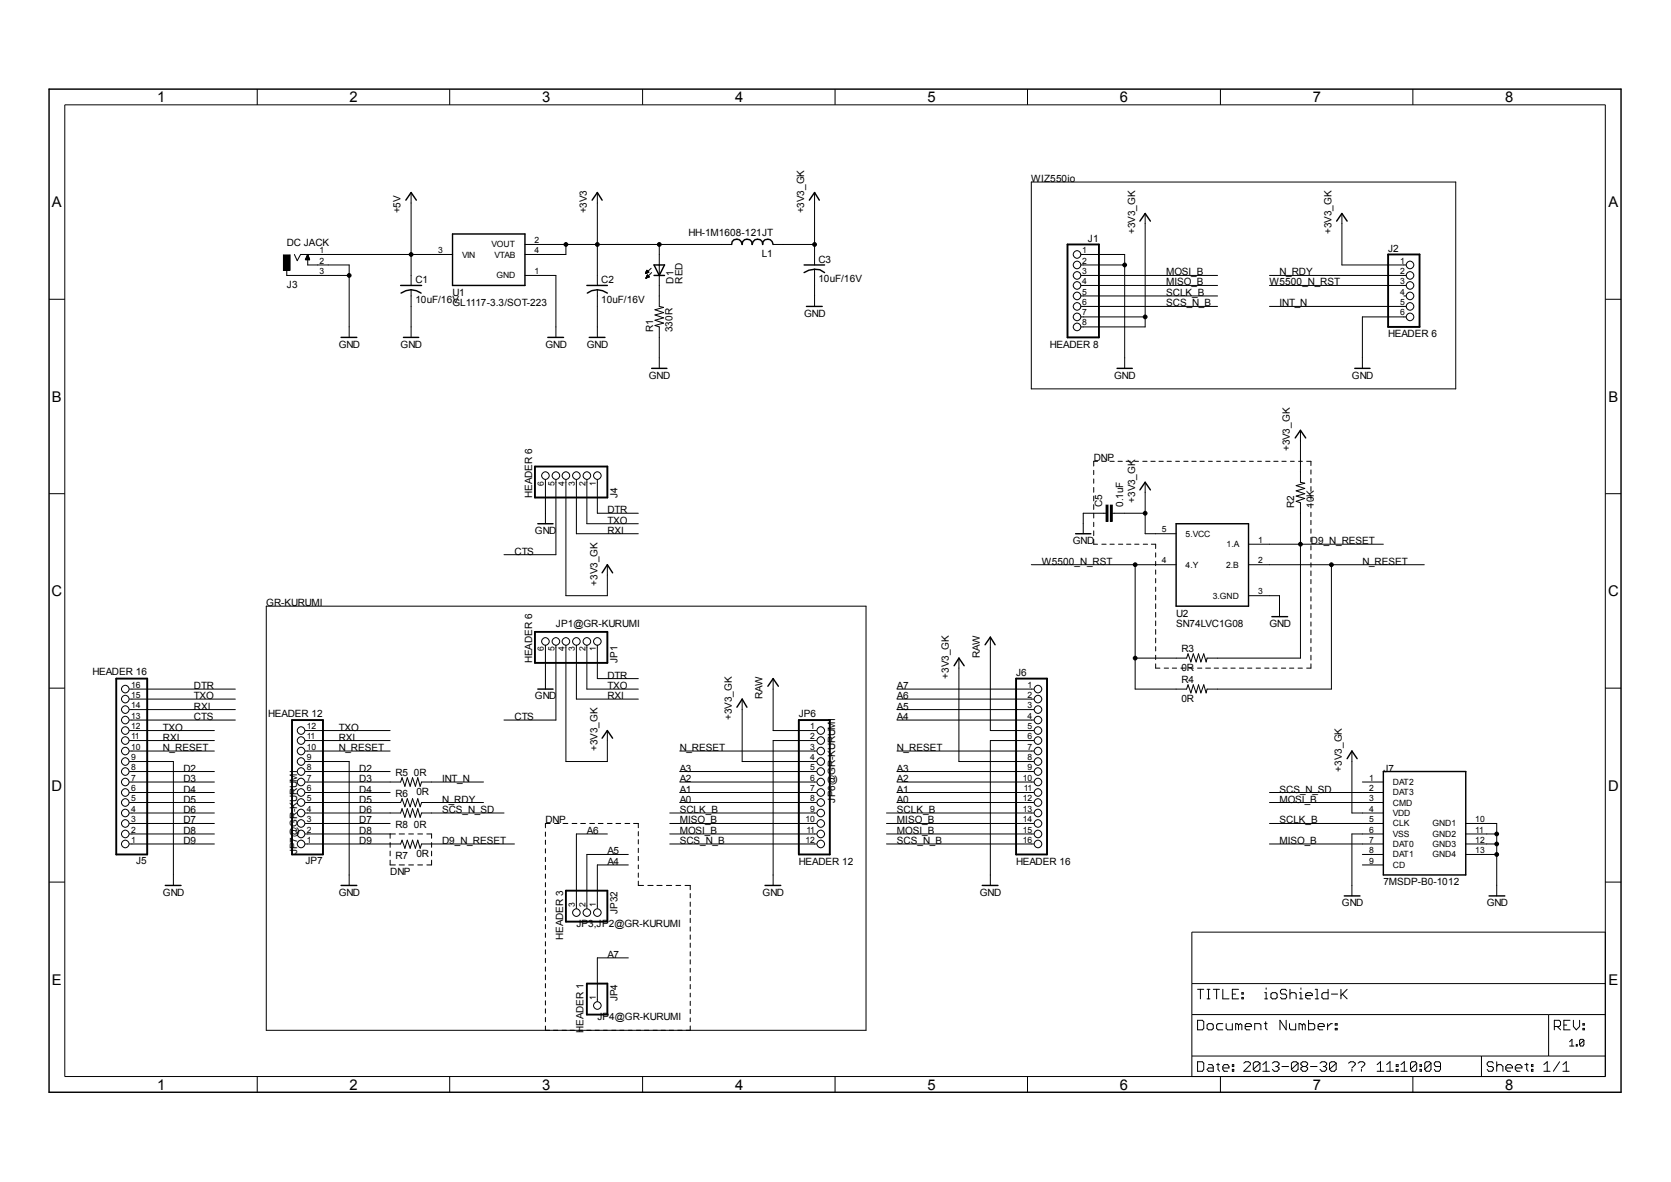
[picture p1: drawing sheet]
<svg xmlns="http://www.w3.org/2000/svg" width="297mm" height="210mm" viewBox="0 0 297 210" stroke-linecap="round" stroke-linejoin="round" font-family="sans-serif">
<g fill="none" stroke="#000" stroke-width=".18">
<path d="M11.5 18.6h273.8v172.7h-273.8zM45.7 15.8v2.8M79.9 15.8v2.8M114.2 15.8v2.8M148.4 15.8v2.8M182.6 15.8v2.8M216.9 15.8v2.8M251.1 15.8v2.8M73.1 34.2v16.5M106.2 34.2v16.5M144.8 34.2v12.9M183.3 32.3h75.4v36.8h-75.4z"/>
<path d="M203.5 37.9v20.2h-11.4M238.5 37.9v9.2h11.4M8.7 53.2h2.8M50.4 45.3h1.2v2.7h-1.2zM51 48v.9h11.1M52.3 45.2l.5 1.1 .6-1.1h27M54.4 46.1h.6M54.4 46h.5M54.4 45.9h.5M54.4 45.8h.5M54.4 45.7h.5M54.5 45.6h.4"/>
<path d="M54.5 45.6h.3M54.6 45.5h.2M54.6 45.4h.2M54.6 45.3h.1M54.7 45.2v1.9h7.4v12.8M54.7 45.2l.3 .9h-.7zM73.1 51.5v8.4M93.3 48.9h5.5v11M93.3 43.4h36.7M100.6 43.4v1.8h-7.3M106.2 51.5v8.4M114.7 48.6h.1"/>
<path d="M114.7 48.5h.4M114.8 48.4h.3M114.8 48.3h.5M114.8 48.3h.4M114.8 49.4h.1M114.8 49.4h.2M114.8 49.3h.4M114.9 48.2h.2M114.9 48.1h.2M114.9 49.2h.5M115 48.9h.1M115 49.1h.3"/>
<path d="M115 49h.3M115.1 48.9l-.3 .5M115.1 48.9l.3 .3M115.1 48.9h.1M115.3 48.3l-.3-.3-.3 .6M115.3 48.3l-.6 .3M115.4 49.2l-.6 .2M115.7 47.7l-1 .9M115.8 48.4l-1 1M117.2 43.4v11l.7 .2-1.5 .4 1.5 .5-1.5 .5 1.5 .5-1.5 .4 1.5 .5-1.5 .4 .8 .3v7.3M137.4 43.4h7.4M144.8 47.8v6.6"/>
<path d="M192.1 48.9h24.3M192.1 47.1h7.8M192.1 45.2h7.8v20.2M192.1 50.7h24.3M192.1 52.6h24.3M192.1 54.4h24.3M192.1 56.3h11.4M225.6 48.9h24.3M225.6 50.7h24.3M225.6 54.4h24.3M249.5 52.6h.4M249.9 56.3h-7.8v9.1"/>
<path d="M285.3 53.2h2.8M231.1 76.5v9.2l.8 .2-1.5 .4 1.5 .5-1.5 .4 1.5 .5-1.5 .4 1.5 .5-1.5 .5 .7 .2v27.6h-16.6l-.1 .7-.4-1.4-.6 1.4-.4-1.4-.4 1.4-.5-1.4-.4 1.4-.5-1.4-.3 .7h-9.1M8.7 87.7h2.8M96.9 85.3v7.7M98.8 85.3v13.3h-9.2M100.6 85.3v20.5h7.3v-5.5M102.4 85.3v9.5h11.1M104.3 85.3v7.7h9.2M106.2 85.3v5.9h7.3M194.4 95.8v.9h.7M194.4 83.6v.7M194.4 85.1v.8"/>
<path d="M194.4 86.6v.9M194.4 88.1v.9M194.4 89.7v.8M194.4 91.3v.7M194.4 92.8v.8M194.4 94.3v.9M195.1 82h-.7v.8M195.8 82h.8M195.8 96.7h.8M196.6 89.7h.3v2.9h-.3zM196.6 91.2h-4.1v3.6M197.3 82h.7"/>
<path d="M197.3 96.7h.7M197.4 89.7h.3v2.9h-.3zM197.7 91.2h5.8M198.7 82h.8M198.8 96.7h.8M200.2 82h.7M200.2 96.7h.8M201.7 82h.7M201.7 96.7h.7M203.1 82h.8M203.2 96.7h.8M203.5 85.7v9.1h5.5"/>
<path d="M204.6 82h.7M204.6 96.7h.8v.8M205.4 98.2v.8M205.4 99.7v.8M206 82h.8M207.4 82h.8M209 82h.6M210.4 82h.8M211.8 82h.8M213.3 82h.7M214.8 82h.7M216.2 82h.7"/>
<path d="M217.7 82h.7M219.1 82h.8M220.6 82h.7M221.9 96.7h24M222.1 82h.7M223.5 82h.7M225 82h.7M226.4 82h.8M227.8 82h.8M229.4 82h.6M230.8 82h.7M232.2 82h.8v.7"/>
<path d="M233 83.5v.7M233 85v.8M233 86.4v.9M233 88v.7M233 89.5v.8M233 91v.8M233 92.5v.7M233 94v.7M233 95.5v.8M233 96.9v.8M233 98.5v.7M233 100v.8"/>
<path d="M285.3 87.7h2.8M47.3 107.7h106.6v75.3h-106.6zM96.9 114.6v7.8M98.8 114.6v13.3h-9.2M100.6 114.6v20.7h7.3v-5.5M102.4 114.6v9.6h11.1M104.3 114.6v7.8h9.2M106.2 114.6v6h7.3M170.4 116.9v18.4h13.3M176 113.2v16.6h7.7M183.3 100.3h25.7M201.8 100.3v22.1h9.1l.3-.7 .5 1.4 .4-1.4 .5 1.4 .4-1.4 .4 1.4 .6-1.4 .4 1.4 .1-.7h22.1v-22.1"/>
<path d="M205.4 117.9v.8h.8M205.4 101.3v.7M205.4 102.8v.7M205.4 104.3v.8M205.4 105.7v.9M205.4 107.3v.8M205.4 108.8v.8M205.4 110.3v.9M205.4 111.8v.9M205.4 113.4v.8M205.4 114.9v.8M205.4 116.4v.8"/>
<path d="M206.9 118.7h.8M208.4 118.7h.7M209.9 118.7h.8M211.3 118.7h.8M212.9 118.7h.7M214.3 118.7h.8M215.8 118.7h.8M217.3 118.7h.8M218.8 118.7h.7M220.3 118.7h.8M221.7 118.7h.8M221.9 100.3h31.3"/>
<path d="M221.9 105.8h5.5v3.8M223.3 118.7h.7M224.8 118.7h.8M226.2 118.7h.8M227.8 118.7h.7M229.2 118.7h.8M230.7 118.7h.8M233 101.4v.9M233 103v.7M233 104.5v.7M233 106v.8M233 107.4v.8"/>
<path d="M233 109v.7M233 110.5v.8M233 111.9v.9M233 113.5v.7M233 115v.7M233 116.4v.9M233 117.9v.8h-.8M8.7 122.3h2.8M23 122.4h18.8M23 138.9h15.1M23 137.1h15.1M23 135.3h7.8v22"/>
<path d="M23 133.4h15.1M23 131.6h15.1M23 129.8h15.1M23 127.9h18.8M23 126.1h18.8M23 124.2h18.8M54.3 138.9h16.9l.3-.7 .5 1.5 .4-1.5 .5 1.5 .4-1.5 .5 1.5 .5-1.5 .4 1.5 .2-.8h11M54.3 137.1h15M54.3 135.3h7.8v22M54.3 133.4h15M54.3 131.6h15M54.3 129.8h15"/>
<path d="M120.8 138.9h24.3M120.8 137.1h24.3M120.8 133.4h24.3M131.9 124.2v11.1h13.2M137.4 120.6v9.2h7.7M145.1 131.6h-7.7v25.7M159.4 122.4h24.3M159.4 138.9h24.3M159.4 137.1h24.3M159.4 133.4h24.3M159.4 127.9h24.3M159.4 126.1h24.3"/>
<path d="M159.4 124.2h24.3M183.7 131.6h-7.7v25.7M240.3 133.4v11h5.6M242.1 138.9h3.8M285.3 122.3h2.8M8.7 156.7h2.8M23 148.2h15.1M23 146.3h15.1M23 149.9h15.1M23 144.4h15.1M23 142.6h15.1M23 140.8h15.1"/>
<path d="M54.3 148.2h16M54.3 146.3h15M54.3 149.9h16.9l.3-.6 .5 1.4 .4-1.4 .5 1.4 .4-1.4 .5 1.4 .5-1.4 .4 1.4 .2-.8h16.5M54.3 144.4h16.9l.3-.7 .5 1.5 .4-1.5 .5 1.5 .4-1.5 .5 1.5 .5-1.5 .4 1.5 .2-.8h14.7M54.3 142.6h16.9l.3-.7 .5 1.4 .4-1.4 .5 1.4 .4-1.4 .5 1.4 .5-1.4 .4 1.4 .2-.7h11M54.3 140.8h15M69.3 148.2v.7M69.3 149.7v.8M69.3 151.2v.9M69.3 152.8v.9h1M71 153.7h.9M71 148.2h.9"/>
<path d="M72.6 153.7h.9M72.6 148.2h.9M74.3 153.7h.8M74.3 148.2h.8M75.9 148.2h.8v.7M76.7 152.8v.9h-.8M76.7 149.7v.8M76.7 151.2v.9M96.9 147.8v.8M96.9 149.3v.7M96.9 150.8v.8M96.9 152.3v.8"/>
<path d="M96.9 153.8v.7M96.9 155.3v.7M96.9 156.8v.8M96.9 158.2v.9M96.9 159.8v.7M97.8 146.3h-.9v.8M98.6 146.3h.8M100.1 146.3h.8M101.7 146.3h.8M103.2 146.3h.9M104.8 146.3h.9M106.3 146.3h.9"/>
<path d="M107.9 148.2h-5.5v13.2M107.9 146.3h.9M109.5 146.3h.8M111.1 146.3h.8M111.7 153.7h-5.5v7.7M111.7 151.8h-7.4v9.6M112.6 146.3h.9v.8M113.5 156.5v.8h.9M113.5 147.7v.8M113.5 149.2v.7M113.5 150.7v.8M113.5 152.1v.8"/>
<path d="M113.5 153.7v.6M113.5 155.1v.8M115.1 157.3h1M116.8 157.3h.9M118.4 157.3h1M119 148.2h26.1M119 146.3h26.1M119 149.9h26.1M119 144.4h26.1M120.1 157.3h.9M120.8 142.6h24.3M120.8 140.8h24.3"/>
<path d="M121.8 157.3h.9v.8M122.7 158.7v.8M157.6 148.2h26.1M157.6 146.3h26.1M157.6 149.9h26.1M157.6 144.4h26.1M159.4 142.6h24.3M159.4 140.8h24.3M225.6 146.3h20.3M225.6 149.9h20.3M225.6 142.6h20.3M225.6 140.8h20.3"/>
<path d="M242.1 153.7h3.8M242.1 151.8h3.8M245.9 148.2h-5.6v11M260.5 148.2h5.5M260.5 146.3h5.5v12.9M260.5 149.9h5.5M260.5 151.8h5.5M285.3 156.7h2.8M96.9 161.3v.8M96.9 162.8v.8M96.9 164.3v.7M96.9 165.8v.7"/>
<path d="M96.9 167.3v.8M96.9 168.7v.8M96.9 170.3v.7M96.9 171.8v.8M96.9 173.2v.9M96.9 174.8v.7M96.9 176.3v.7M96.9 177.8v.8M96.9 179.2v.8M111.7 170.2h-5.5v7.7M122.7 160.3v.7M122.7 161.7v.8"/>
<path d="M122.7 163.2v.7M122.7 164.7v.7M122.7 166.1v.8M122.7 167.6v.7M122.7 169.1v.7M122.7 170.5v.8M122.7 172v.7M122.7 173.5v.7M122.7 174.9v.8M122.7 176.4v.7M122.7 177.9v.7M122.7 179.3v.8"/>
<path d="M211.8 174.8h73.5M212.9 175.8h1.1M213.4 175.8v1.7M214.5 175.8h.6M214.5 177.5h.6M214.8 175.8v1.7M215.6 175.8h1.1M216.2 175.8v1.7M217.3 175.8v1.7h1.1M219 176.6h.6M220.1 175.8h-1.1v1.7h1.1M220.7 177.2h.3v.3h-.3z"/>
<path d="M220.7 176.4h.3v.2h-.3zM224.8 176.4h.2v1.1M224.8 177.5h.5M225 175.5v.3M225.9 176.6l.2-.2h.6l.3 .2v.6l-.3 .3h-.6l-.2-.3zM228.7 176l-.3-.2h-.6l-.2 .2v.4l.2 .2h.6l.3 .3v.3l-.3 .3h-.6l-.2-.3M229.3 176.6l.2-.2h.6l.3 .2v.9M229.3 175.8v1.7M231 176.4h.2v1.1M231 177.5h.6M231.2 175.5v.3M232.1 176.9h1.2v-.3l-.4-.2h-.5l-.3 .2v.6l.3 .3h.5"/>
<path d="M233.8 175.8h.3v1.7M233.8 177.5h.6M236.1 175.8v1.7h-.9l-.3-.3v-.6l.3-.2h.9M236.6 176.6h1.1M238.3 175.8v1.7M238.6 176.6l.8 .9M239.4 175.8l-1.1 1.1M285.3 165.6h-73.5v25.7M45.7 191.3v2.8M79.9 191.3v2.8M96.9 180.8v.7M96.9 182.3v.7"/>
<path d="M114.2 191.3v2.8M122.7 180.8v.7M122.7 182.3v.7M148.4 191.3v2.8M182.6 191.3v2.8M211.8 180.3h73.5M211.8 187.6h73.5M212.9 181.3h.8l.3 .2v1.2l-.3 .3h-.8zM212.9 188.6h.8l.3 .3v1.1l-.3 .3h-.8zM214.5 182.1l.3-.2h.6l.2 .2v.6l-.2 .3h-.6l-.3-.3zM214.8 189.1h.6l.2 .4v.8h-.8l-.3-.3 .3-.3h.8M216.2 189.1h.5"/>
<path d="M216.5 188.9v1.1l.2 .3M216.9 191.3v2.8M217.3 189.7h1.1v-.2l-.2-.4h-.6l-.3 .4v.5l.3 .3h.6M217.3 181.9h-.8l-.3 .2v.6l.3 .3h.8M217.9 181.9v.8l.3 .3h.8v-1.1M219 190h.3v.3h-.3zM219 189.1h.3v.4h-.3zM220.1 182.1l-.2-.2h-.3v1.1M220.1 182.1l.4-.2 .2 .2v.9M220.1 182.1v.9M221.1 188.9l.3-.3h.5l.3 .3v.2l-1.1 1.2h1.1M221.3 182.4h1.1v-.3l-.2-.2h-.6l-.3 .2v.6l.3 .3h.6"/>
<path d="M223 183v-1.1h.9l.2 .2v.9M223.9 188.9v1.1l-.3 .3h-.5l-.3-.3M223.9 188.9l-.3-.3h-.5l-.3 .3v1.1M223.9 188.9l-1.1 1.1M224.5 190.3h1.1M224.5 189.1l.5-.5v1.7M224.7 181.9h.5M225 181.5v1.2l.2 .3M226.1 188.9l.4-.3h.5l.3 .3v.2l-.3 .4M226.7 189.5h.3M227 189.5l.3 .2v.3l-.3 .3h-.5l-.4-.3M227.8 189.5h1.2"/>
<path d="M228.6 181.3v1.7l-1.1-1.7v1.7M229.2 181.9v.8l.2 .3h.9v-1.1M230.7 188.9v1.1l-.3 .3h-.5l-.4-.3M230.7 188.9l-.3-.3h-.5l-.4 .3v1.1M230.7 188.9l-1.2 1.1M231.5 182.1l-.4-.2h-.2v1.1M231.5 182.1v.9M231.5 182.1l.2-.2 .3 .2v.9M231.6 189.5l-.4 .2v.3l.4 .3h.5l.3-.3v-.3l-.3-.2M231.6 189.5l-.4-.4v-.2l.4-.3h.5l.3 .3v.2l-.3 .4M231.6 189.5h.5M232.6 181.3v1.7h.8l.3-.3v-.6l-.3-.2h-.8"/>
<path d="M232.9 189.5h1.2M234.3 182.4h1.1v-.3l-.3-.2h-.6l-.2 .2v.6l.2 .3h.6M234.6 188.9l.3-.3h.6l.3 .3v.2l-.3 .4M235.2 189.5h.3M235.5 189.5l.3 .2v.3l-.3 .3h-.6l-.3-.3M236 181.9v1.1M236.8 181.9h-.2l-.6 .5M237.3 182.7h.4v.3h-.4zM237.3 181.9h.4v.2h-.4zM237.5 188.9v1.1l-.3 .3h-.6l-.3-.3M237.5 188.9l-.3-.3h-.6l-.3 .3v1.1M237.5 188.9l-1.2 1.1"/>
<path d="M239.7 188.9l.3-.3h.5l.4 .3v.2l-.6 .6M240.3 190v.3M241.4 188.9l.3-.3h.5l.4 .3v.2l-.6 .6M242 190v.3M244.8 190.3h1.2M244.8 189.1l.6-.5v1.7M246.5 190.3h1.1M246.5 189.1l.6-.5v1.7M248.2 190h.3v.3h-.3zM248.2 189.1h.3v.4h-.3zM249 190.3h1.1M249 189.1l.6-.5v1.7"/>
<path d="M251.1 191.3v2.8M251.8 188.9v1.1l-.3 .3h-.5l-.3-.3M251.8 188.9l-.3-.3h-.5l-.3 .3v1.1M251.8 188.9l-1.1 1.1M252.4 190h.2v.3h-.2zM252.4 189.1h.2v.4h-.2zM254.3 188.9v1.1l-.2 .3h-.6l-.3-.3M254.3 188.9l-.2-.3h-.6l-.3 .3v1.1M254.3 188.9l-1.1 1.1M256 189.5h-.8l-.3-.4v-.2l.3-.3h.6l.2 .3v1.1l-.2 .3h-.6l-.3-.3M263.3 187.6v3.7M265.4 188.9l-.2-.3h-.6l-.3 .3v.2l.3 .4h.6l.2 .2v.3l-.2 .3h-.6l-.3-.3"/>
<path d="M266 189.5l.3-.4h.5l.3 .4v.8M266 188.6v1.7M267.6 189.7h1.2v-.2l-.3-.4h-.5l-.4 .4v.5l.4 .3h.5M269.3 189.7h1.2v-.2l-.3-.4h-.5l-.4 .4v.5l.4 .3h.5M271 189.1h.6M271.4 188.9v1.1l.2 .3M272.2 190h.3v.3h-.3zM272.2 189.1h.3v.4h-.3zM274.4 190.3h1.1M274.4 189.1l.6-.5v1.7M275.3 180.3v7.3M276.3 182.4h.8l.3-.3v-.6l-.3-.2h-.8v1.7"/>
<path d="M276.8 182.4l.6 .6M277.2 188.6l-1.1 1.7M277.8 190.3h1.1M277.8 189.1l.6-.5v1.7M278 182.1h.5M279 185.1l.4-.4v1.1M279 185.8h.7M279.1 181.3h-1.1v1.7h1.1M279.7 181.3v1.1l.5 .6 .6-.6v-1.1M280.2 185.6h.1v.2h-.1zM281.3 182.7h.3v.3h-.3zM281.3 181.9h.3v.2h-.3z"/>
<path d="M281.5 184.8v.8l-.2 .2h-.4l-.1-.2M281.5 184.8l-.2-.1h-.4l-.1 .1v.8M281.5 184.8l-.7 .8"/>
<circle cx="62.1" cy="48.9" r=".33"/>
<circle cx="73.1" cy="45.2" r=".33"/>
<circle cx="100.6" cy="43.4" r=".33"/>
<circle cx="106.2" cy="43.4" r=".33"/>
<circle cx="117.2" cy="43.4" r=".33"/>
<circle cx="144.8" cy="43.4" r=".33"/>
<circle cx="191.4" cy="47.1" r=".67"/>
<circle cx="191.4" cy="52.6" r=".67"/>
<circle cx="191.4" cy="54.4" r=".67"/>
<circle cx="191.4" cy="58.1" r=".67"/>
<circle cx="191.4" cy="56.3" r=".67"/>
<circle cx="191.4" cy="45.2" r=".67"/>
<circle cx="191.4" cy="48.9" r=".67"/>
<circle cx="191.4" cy="50.7" r=".67"/>
<circle cx="199.9" cy="47.1" r=".33"/>
<circle cx="203.5" cy="56.3" r=".33"/>
<circle cx="250.6" cy="48.9" r=".67"/>
<circle cx="250.6" cy="52.6" r=".67"/>
<circle cx="250.6" cy="47.1" r=".67"/>
<circle cx="250.6" cy="50.7" r=".67"/>
<circle cx="250.6" cy="54.4" r=".67"/>
<circle cx="250.6" cy="56.3" r=".67"/>
<circle cx="97" cy="84.5" r=".67"/>
<circle cx="98.8" cy="84.5" r=".67"/>
<circle cx="100.6" cy="84.5" r=".67"/>
<circle cx="102.5" cy="84.5" r=".67"/>
<circle cx="104.3" cy="84.5" r=".67"/>
<circle cx="106.2" cy="84.5" r=".67"/>
<circle cx="203.5" cy="91.2" r=".33"/>
<circle cx="231.1" cy="96.7" r=".33"/>
<circle cx="97" cy="114" r=".67"/>
<circle cx="98.8" cy="114" r=".67"/>
<circle cx="100.6" cy="114" r=".67"/>
<circle cx="102.5" cy="114" r=".67"/>
<circle cx="104.3" cy="114" r=".67"/>
<circle cx="106.2" cy="114" r=".67"/>
<circle cx="201.8" cy="116.9" r=".33"/>
<circle cx="201.8" cy="100.3" r=".33"/>
<circle cx="236.6" cy="100.3" r=".33"/>
<circle cx="22.3" cy="133.4" r=".67"/>
<circle cx="22.3" cy="124.2" r=".67"/>
<circle cx="22.3" cy="138.9" r=".67"/>
<circle cx="22.3" cy="135.3" r=".67"/>
<circle cx="22.3" cy="129.8" r=".67"/>
<circle cx="22.3" cy="122.4" r=".67"/>
<circle cx="22.3" cy="137.1" r=".67"/>
<circle cx="22.3" cy="126.1" r=".67"/>
<circle cx="22.3" cy="131.6" r=".67"/>
<circle cx="22.3" cy="127.9" r=".67"/>
<circle cx="53.5" cy="138.9" r=".67"/>
<circle cx="53.5" cy="133.4" r=".67"/>
<circle cx="53.5" cy="135.3" r=".67"/>
<circle cx="53.5" cy="129.8" r=".67"/>
<circle cx="53.5" cy="137.1" r=".67"/>
<circle cx="53.5" cy="131.6" r=".67"/>
<circle cx="145.9" cy="138.9" r=".67"/>
<circle cx="145.9" cy="135.3" r=".67"/>
<circle cx="145.9" cy="133.4" r=".67"/>
<circle cx="145.9" cy="131.6" r=".67"/>
<circle cx="145.9" cy="137.1" r=".67"/>
<circle cx="145.9" cy="129.8" r=".67"/>
<circle cx="184.5" cy="138.9" r=".67"/>
<circle cx="184.5" cy="133.4" r=".67"/>
<circle cx="184.5" cy="124.2" r=".67"/>
<circle cx="184.5" cy="137.1" r=".67"/>
<circle cx="184.5" cy="122.4" r=".67"/>
<circle cx="184.5" cy="131.6" r=".67"/>
<circle cx="184.5" cy="135.3" r=".67"/>
<circle cx="184.5" cy="126.1" r=".67"/>
<circle cx="184.5" cy="129.8" r=".67"/>
<circle cx="184.5" cy="127.9" r=".67"/>
<circle cx="22.3" cy="148.2" r=".67"/>
<circle cx="22.3" cy="144.4" r=".67"/>
<circle cx="22.3" cy="142.6" r=".67"/>
<circle cx="22.3" cy="140.8" r=".67"/>
<circle cx="22.3" cy="146.3" r=".67"/>
<circle cx="22.3" cy="149.9" r=".67"/>
<circle cx="53.5" cy="148.2" r=".67"/>
<circle cx="53.5" cy="142.6" r=".67"/>
<circle cx="53.5" cy="149.9" r=".67"/>
<circle cx="53.5" cy="140.8" r=".67"/>
<circle cx="53.5" cy="146.3" r=".67"/>
<circle cx="53.5" cy="144.4" r=".67"/>
<circle cx="145.9" cy="148.2" r=".67"/>
<circle cx="145.9" cy="140.8" r=".67"/>
<circle cx="145.9" cy="144.4" r=".67"/>
<circle cx="145.9" cy="142.6" r=".67"/>
<circle cx="145.9" cy="149.9" r=".67"/>
<circle cx="145.9" cy="146.3" r=".67"/>
<circle cx="184.5" cy="148.2" r=".67"/>
<circle cx="184.5" cy="146.3" r=".67"/>
<circle cx="184.5" cy="144.4" r=".67"/>
<circle cx="184.5" cy="140.8" r=".67"/>
<circle cx="184.5" cy="149.9" r=".67"/>
<circle cx="184.5" cy="142.6" r=".67"/>
<circle cx="266" cy="148.2" r=".33"/>
<circle cx="266" cy="149.9" r=".33"/>
<circle cx="266" cy="151.8" r=".33"/>
<circle cx="102.5" cy="162.1" r=".67"/>
<circle cx="104.3" cy="162.1" r=".67"/>
<circle cx="106.2" cy="162.1" r=".67"/>
<circle cx="106.2" cy="178.7" r=".67"/>
</g>
<g fill="#000">
<path d="M50.4 45.3h1.2v2.7h-1.2z" fill-rule="evenodd"/>
<circle cx="62.1" cy="48.9" r=".33"/>
<circle cx="73.1" cy="45.2" r=".33"/>
<circle cx="100.6" cy="43.4" r=".33"/>
<circle cx="106.2" cy="43.4" r=".33"/>
<circle cx="117.2" cy="43.4" r=".33"/>
<circle cx="144.8" cy="43.4" r=".33"/>
<circle cx="199.9" cy="47.1" r=".33"/>
<circle cx="203.5" cy="56.3" r=".33"/>
<circle cx="203.5" cy="91.2" r=".33"/>
<circle cx="231.1" cy="96.7" r=".33"/>
<circle cx="201.8" cy="100.3" r=".33"/>
<circle cx="201.8" cy="116.9" r=".33"/>
<circle cx="236.6" cy="100.3" r=".33"/>
<circle cx="266" cy="149.9" r=".33"/>
<circle cx="266" cy="151.8" r=".33"/>
<circle cx="266" cy="148.2" r=".33"/>
</g>
<g fill="none" stroke="#000" stroke-width=".25">
<path d="M8.7 15.8h279.4v178.3h-279.4zM72.1 35.6l1-1.4 .9 1.4M105.2 35.6l1-1.4 .8 1.4M143.8 35.6l1-1.4 .8 1.4M202.6 39.3l.9-1.4 1 1.4M237.6 39.3l.9-1.4 .9 1.4M60.6 59.9h2.8M71.2 50.7h3.7M71.3 52.1a2.96 2.96 0 0 1 3.5 0M71.7 59.9h2.7M80.4 41.6h12.9v9.1h-12.9zM97.4 59.9h2.8"/>
<path d="M104.3 50.7h3.6M104.4 52.1a2.96 2.96 0 0 1 3.5 0M104.7 59.9h2.8M116.2 47.1h1.9l-.9 1.8zM116.2 48.9h1.9M130 43.4a.93 .93 0 0 1 1-.9 .93 .93 0 0 1 .9 .9 .89 .89 0 0 1 .9-.9 .89 .89 0 0 1 .9 .9 .93 .93 0 0 1 .9-.9 .93 .93 0 0 1 1 .9 .93 .93 0 0 1 .9-.9 .93 .93 0 0 1 .9 .9M142.9 48.4a3.1 3.1 0 0 1 3.7 0M142.9 47.1h3.7M143.3 54.4h2.8M115.8 65.4h2.7M198.5 65.4h2.8M230.2 77.8l.9-1.3 1 1.3"/>
<path d="M240.8 65.4h2.7M95.6 93h2.7M191.2 94.8h2.7M202.6 87l.9-1.3 1 1.3M209 93h12.9v14.7h-12.9zM107 101.8l.9-1.5 1 1.5M169.6 118.3l.8-1.4 1 1.4M175.1 114.6l.9-1.4 .9 1.4M226.1 109.6h2.8M95.6 122.4h2.7M107 131.1l.9-1.3 1 1.3M131 125.6l.9-1.4 .9 1.4"/>
<path d="M136.5 121.9l.9-1.3 .9 1.3M239.4 134.8l.9-1.4 .9 1.4M245.9 137.1h14.6v18.3h-14.6zM29.4 157.3h2.8M60.6 157.3h2.8M136 157.3h2.8M174.6 157.3h2.8M238.9 159.2h2.8M264.7 159.2h2.8"/>
</g>
<path d="M189.7 43.4h5.6v16.5h-5.6zM246.7 45.2h5.6v12.9h-5.6zM95.1 82.9h12.8v5.5h-12.8zM196.8 89.7v2.9M197.5 89.7v2.9M95.1 112.3h12.8v5.5h-12.8zM20.7 120.6h5.5v31.2h-5.5zM51.9 127.9h5.5v23.9h-5.5zM142 127.9h5.5v23.9h-5.5zM180.6 120.6h5.5v31.2h-5.5zM100.6 158.2h7.3v5.5h-7.3zM104.3 174.8h3.6v5.5h-3.6z" fill="none" stroke="#000" stroke-width=".34"/>
<g font-size="2.6">
<text x="27.9" y="18.1">1</text>
<text x="62.1" y="18.1">2</text>
<text x="96.4" y="18.1">3</text>
<text x="130.6" y="18.1">4</text>
<text x="164.8" y="18.1">5</text>
<text x="199.1" y="18.1">6</text>
<text x="233.3" y="18.1">7</text>
<text x="267.5" y="18.1">8</text>
<text x="9.2" y="36.8">A</text>
<text x="285.9" y="36.8">A</text>
<text x="9.2" y="71.4">B</text>
<text x="285.9" y="71.4">B</text>
<text x="9.1" y="105.9">C</text>
<text x="285.8" y="105.9">C</text>
<text x="9.1" y="140.5">D</text>
<text x="285.8" y="140.5">D</text>
<text x="9.2" y="175">E</text>
<text x="285.9" y="175">E</text>
<text x="27.9" y="193.6">1</text>
<text x="62.1" y="193.6">2</text>
<text x="96.4" y="193.6">3</text>
<text x="130.6" y="193.6">4</text>
<text x="164.8" y="193.6">5</text>
<text x="199.1" y="193.6">6</text>
<text x="233.3" y="193.6">7</text>
<text x="267.5" y="193.6">8</text>
</g>
<g font-size="1.8">
<text x="183.3" y="32.3">WIZ550io</text>
<text x="71.2" y="37.9" transform="rotate(-90 71.2 37.9)">+5V</text>
<text x="104.3" y="37.9" transform="rotate(-90 104.3 37.9)">+3V3</text>
<text x="122.3" y="41.9">HH-1M1608-121JT</text>
<text x="142.9" y="37.9" transform="rotate(-90 142.9 37.9)">+3V3_GK</text>
<text x="201.8" y="41.6" transform="rotate(-90 201.8 41.6)">+3V3_GK</text>
<text x="236.6" y="41.6" transform="rotate(-90 236.6 41.6)">+3V3_GK</text>
<text x="51" y="43.8">DC JACK</text>
<text x="135.4" y="45.6">L1</text>
<text x="145.5" y="46.7">C3</text>
<text x="193.4" y="42.9">J1</text>
<text x="246.7" y="44.8">J2</text>
<text x="51" y="51.1">J3</text>
<text x="73.8" y="53.8">10uF/16V</text>
<text x="73.8" y="50.3">C1</text>
<text x="80.4" y="52.6">U1</text>
<text x="106.8" y="53.8">10uF/16V</text>
<text x="106.8" y="50.3">C2</text>
<text x="119.7" y="50.4" transform="rotate(-90 119.7 50.4)">D1</text>
<text x="121.3" y="50.4" transform="rotate(-90 121.3 50.4)">RED</text>
<text x="145.5" y="50.1">10uF/16V</text>
<text x="207.3" y="48.9">MOSI_B</text>
<text x="207.3" y="50.7">MISO_B</text>
<text x="207.3" y="52.6">SCLK_B</text>
<text x="225.6" y="50.7">W5500_N_RST</text>
<text x="227.4" y="48.9">N_RDY</text>
<text x="80.4" y="54.4">GL1117-3.3/SOT-223</text>
<text x="116.1" y="59" transform="rotate(-90 116.1 59)">R1</text>
<text x="119.5" y="59" transform="rotate(-90 119.5 59)">330R</text>
<text x="142.9" y="56.3">GND</text>
<text x="207.3" y="54.4">SCS_N_B</text>
<text x="227.4" y="54.4">INT_N</text>
<text x="246.7" y="59.9">HEADER 6</text>
<text x="60.2" y="61.8">GND</text>
<text x="71.2" y="61.8">GND</text>
<text x="96.9" y="61.8">GND</text>
<text x="104.3" y="61.8">GND</text>
<text x="186.6" y="61.8">HEADER 8</text>
<text x="115.3" y="67.3">GND</text>
<text x="198" y="67.3">GND</text>
<text x="240.3" y="67.3">GND</text>
<text x="194.4" y="82">DNP</text>
<text x="229.3" y="80.2" transform="rotate(-90 229.3 80.2)">+3V3_GK</text>
<text x="94.6" y="88.4" transform="rotate(-90 94.6 88.4)">HEADER 6</text>
<text x="109.7" y="88.4" transform="rotate(-90 109.7 88.4)">J4</text>
<text x="201.8" y="89.3" transform="rotate(-90 201.8 89.3)">+3V3_GK</text>
<text x="95.1" y="94.8">GND</text>
<text x="107.9" y="94.8">RXI</text>
<text x="107.9" y="93">TXO</text>
<text x="107.9" y="91.2">DTR</text>
<text x="195.9" y="90.1" transform="rotate(-90 195.9 90.1)">C5</text>
<text x="199.6" y="90.1" transform="rotate(-90 199.6 90.1)">0.1uF</text>
<text x="230" y="90.3" transform="rotate(-90 230 90.3)">R2</text>
<text x="233.5" y="90.3" transform="rotate(-90 233.5 90.3)">10K</text>
<text x="91.4" y="98.6">CTS</text>
<text x="185.2" y="100.3">W5500_N_RST</text>
<text x="190.7" y="96.7">GND</text>
<text x="233" y="96.7">D9_N_RESET</text>
<text x="242.1" y="100.3">N_RESET</text>
<text x="47.3" y="107.7">GR-KURUMI</text>
<text x="106.2" y="104.1" transform="rotate(-90 106.2 104.1)">+3V3_GK</text>
<text x="98.8" y="111.4">JP1@GR-KURUMI</text>
<text x="209" y="111.4">SN74LVC1G08</text>
<text x="209" y="109.6">U2</text>
<text x="225.6" y="111.4">GND</text>
<text x="16.4" y="120">HEADER 16</text>
<text x="94.6" y="117.8" transform="rotate(-90 94.6 117.8)">HEADER 6</text>
<text x="109.7" y="117.8" transform="rotate(-90 109.7 117.8)">JP1</text>
<text x="174.2" y="116.9" transform="rotate(-90 174.2 116.9)">RAW</text>
<text x="210" y="119.3">0R</text>
<text x="210" y="115.8">R3</text>
<text x="34.5" y="124.2">TXO</text>
<text x="34.5" y="122.4">DTR</text>
<text x="95.1" y="124.2">GND</text>
<text x="107.9" y="124.2">RXI</text>
<text x="107.9" y="122.4">TXO</text>
<text x="107.9" y="120.6">DTR</text>
<text x="135.6" y="124.2" transform="rotate(-90 135.6 124.2)">RAW</text>
<text x="159.4" y="124.2">A6</text>
<text x="159.4" y="122.4">A7</text>
<text x="168.7" y="120.6" transform="rotate(-90 168.7 120.6)">+3V3_GK</text>
<text x="180.6" y="120.1">J6</text>
<text x="210" y="124.8">0R</text>
<text x="210" y="121.3">R4</text>
<text x="29" y="131.6">RXI</text>
<text x="29" y="129.8">TXO</text>
<text x="34.5" y="126.1">RXI</text>
<text x="34.5" y="127.9">CTS</text>
<text x="47.7" y="127.3">HEADER 12</text>
<text x="60.2" y="131.6">RXI</text>
<text x="60.2" y="129.8">TXO</text>
<text x="91.4" y="127.9">CTS</text>
<text x="130" y="127.9" transform="rotate(-90 130 127.9)">+3V3_GK</text>
<text x="142" y="127.4">JP6</text>
<text x="159.4" y="127.9">A4</text>
<text x="159.4" y="126.1">A5</text>
<text x="29" y="133.4">N_RESET</text>
<text x="32.6" y="137.1">D2</text>
<text x="60.2" y="133.4">N_RESET</text>
<text x="63.8" y="137.1">D2</text>
<text x="70.3" y="137.8">R5</text>
<text x="73.6" y="137.8">0R</text>
<text x="106.2" y="133.4" transform="rotate(-90 106.2 133.4)">+3V3_GK</text>
<text x="120.8" y="133.4">N_RESET</text>
<text x="120.8" y="137.1">A3</text>
<text x="159.4" y="133.4">N_RESET</text>
<text x="159.4" y="137.1">A3</text>
<text x="238.5" y="137.1" transform="rotate(-90 238.5 137.1)">+3V3_GK</text>
<text x="245.9" y="137.1">J7</text>
<text x="32.6" y="138.9">D3</text>
<text x="32.6" y="140.8">D4</text>
<text x="32.6" y="142.6">D5</text>
<text x="63.8" y="138.9">D3</text>
<text x="63.8" y="140.8">D4</text>
<text x="63.8" y="142.6">D5</text>
<text x="70.3" y="141.6">R6</text>
<text x="74" y="141.3">0R</text>
<text x="78.6" y="142.6">N_RDY</text>
<text x="78.6" y="138.9">INT_N</text>
<text x="120.8" y="138.9">A2</text>
<text x="120.8" y="140.8">A1</text>
<text x="120.8" y="142.6">A0</text>
<text x="148.4" y="142.6" transform="rotate(-90 148.4 142.6)">JP6@GR-KURUMI</text>
<text x="159.4" y="138.9">A2</text>
<text x="159.4" y="140.8">A1</text>
<text x="159.4" y="142.6">A0</text>
<text x="227.4" y="142.6">MOSI_B</text>
<text x="227.4" y="140.8">SCS_N_SD</text>
<text x="32.6" y="144.4">D6</text>
<text x="32.6" y="146.3">D7</text>
<text x="32.6" y="148.2">D8</text>
<text x="32.6" y="149.9">D9</text>
<text x="63.8" y="144.4">D6</text>
<text x="63.8" y="146.3">D7</text>
<text x="63.8" y="148.2">D8</text>
<text x="63.8" y="149.9">D9</text>
<text x="70.3" y="147.1">R8</text>
<text x="73.6" y="147.1">0R</text>
<text x="78.6" y="149.9">D9_N_RESET</text>
<text x="78.6" y="144.4">SCS_N_SD</text>
<text x="96.9" y="146.3">DNP</text>
<text x="104.3" y="148.2">A6</text>
<text x="120.8" y="148.2">MOSI_B</text>
<text x="120.8" y="146.3">MISO_B</text>
<text x="120.8" y="144.4">SCLK_B</text>
<text x="120.8" y="149.9">SCS_N_B</text>
<text x="159.4" y="148.2">MOSI_B</text>
<text x="159.4" y="146.3">MISO_B</text>
<text x="159.4" y="144.4">SCLK_B</text>
<text x="159.4" y="149.9">SCS_N_B</text>
<text x="227.4" y="149.9">MISO_B</text>
<text x="227.4" y="146.3">SCLK_B</text>
<text x="24.2" y="153.5">J5</text>
<text x="52.8" y="151.8" transform="rotate(-90 52.8 151.8)">JP7@GR-KURUMI</text>
<text x="54.3" y="153.5">JP7</text>
<text x="69.3" y="155.4">DNP</text>
<text x="70.3" y="152.6">R7</text>
<text x="74" y="152.3">0R</text>
<text x="107.9" y="153.7">A4</text>
<text x="107.9" y="151.8">A5</text>
<text x="142" y="153.7">HEADER 12</text>
<text x="180.6" y="153.7">HEADER 16</text>
<text x="29" y="159.2">GND</text>
<text x="60.2" y="159.2">GND</text>
<text x="135.6" y="159.2">GND</text>
<text x="174.2" y="159.2">GND</text>
<text x="238.5" y="161">GND</text>
<text x="245.9" y="157.3">7MSDP-B0-1012</text>
<text x="264.2" y="161">GND</text>
<text x="100.1" y="167" transform="rotate(-90 100.1 167)">HEADER 3</text>
<text x="102.4" y="164.7">JP3,JP2@GR-KURUMI</text>
<text x="109.7" y="162.4" transform="rotate(-90 109.7 162.4)">JP32</text>
<text x="107.9" y="170.2">A7</text>
<text x="109.7" y="177.9" transform="rotate(-90 109.7 177.9)">JP4</text>
<text x="103.7" y="183.5" transform="rotate(-90 103.7 183.5)">HEADER 1</text>
<text x="106.2" y="181.2">JP4@GR-KURUMI</text>
</g>
<g font-size="1.5">
<text x="56.8" y="46.8">2</text>
<text x="56.8" y="45">1</text>
<text x="77.9" y="45">3</text>
<text x="82.1" y="45.8">VIN</text>
<text x="87.4" y="43.9">VOUT</text>
<text x="87.9" y="45.8">VTAB</text>
<text x="95" y="43.2">2</text>
<text x="95" y="45">4</text>
<text x="192.4" y="45">1</text>
<text x="192.4" y="46.8">2</text>
<text x="248.8" y="46.8">1</text>
<text x="56.8" y="48.7">3</text>
<text x="88.2" y="49.4">GND</text>
<text x="95" y="48.7">1</text>
<text x="192.4" y="48.7">3</text>
<text x="192.4" y="50.5">4</text>
<text x="192.4" y="52.3">5</text>
<text x="248.8" y="48.7">2</text>
<text x="248.8" y="50.5">3</text>
<text x="248.8" y="52.3">4</text>
<text x="192.4" y="54.2">6</text>
<text x="192.4" y="56.1">7</text>
<text x="192.4" y="57.8">8</text>
<text x="248.8" y="54.2">5</text>
<text x="248.8" y="56.1">6</text>
<text x="96.7" y="86.4" transform="rotate(-90 96.7 86.4)">6</text>
<text x="98.6" y="86.4" transform="rotate(-90 98.6 86.4)">5</text>
<text x="100.3" y="86.4" transform="rotate(-90 100.3 86.4)">4</text>
<text x="102.2" y="86.4" transform="rotate(-90 102.2 86.4)">3</text>
<text x="104.1" y="86.4" transform="rotate(-90 104.1 86.4)">2</text>
<text x="105.9" y="86.4" transform="rotate(-90 105.9 86.4)">1</text>
<text x="206.5" y="94.6">5</text>
<text x="210.7" y="95.4">5.VCC</text>
<text x="206.5" y="100.1">4</text>
<text x="210.7" y="100.9">4.Y</text>
<text x="217.9" y="100.9">2.B</text>
<text x="218" y="97.2">1.A</text>
<text x="223.6" y="96.4">1</text>
<text x="223.6" y="100.1">2</text>
<text x="215.6" y="106.4">3.GND</text>
<text x="223.6" y="105.6">3</text>
<text x="96.7" y="115.7" transform="rotate(-90 96.7 115.7)">6</text>
<text x="98.6" y="115.7" transform="rotate(-90 98.6 115.7)">5</text>
<text x="100.3" y="115.7" transform="rotate(-90 100.3 115.7)">4</text>
<text x="102.2" y="115.7" transform="rotate(-90 102.2 115.7)">3</text>
<text x="104.1" y="115.7" transform="rotate(-90 104.1 115.7)">2</text>
<text x="105.9" y="115.7" transform="rotate(-90 105.9 115.7)">1</text>
<text x="23.3" y="125.8">14</text>
<text x="23.3" y="124">15</text>
<text x="23.3" y="122.2">16</text>
<text x="182.6" y="122.2">1</text>
<text x="182.6" y="124">2</text>
<text x="182.6" y="125.8">3</text>
<text x="23.3" y="131.3">11</text>
<text x="23.3" y="129.5">12</text>
<text x="23.3" y="127.7">13</text>
<text x="54.5" y="131.3">11</text>
<text x="54.5" y="129.5">12</text>
<text x="144" y="129.5">1</text>
<text x="144" y="131.3">2</text>
<text x="182.6" y="127.7">4</text>
<text x="182.6" y="129.5">5</text>
<text x="182.6" y="131.3">6</text>
<text x="23.3" y="136.8">8</text>
<text x="23.3" y="135">9</text>
<text x="23.3" y="133.2">10</text>
<text x="54.5" y="136.8">8</text>
<text x="54.5" y="135">9</text>
<text x="54.5" y="133.2">10</text>
<text x="144" y="133.2">3</text>
<text x="144" y="135">4</text>
<text x="144" y="136.8">5</text>
<text x="182.6" y="133.2">7</text>
<text x="182.6" y="135">8</text>
<text x="182.6" y="136.8">9</text>
<text x="23.3" y="142.3">5</text>
<text x="23.3" y="140.5">6</text>
<text x="23.3" y="138.7">7</text>
<text x="54.5" y="142.3">5</text>
<text x="54.5" y="140.5">6</text>
<text x="54.5" y="138.7">7</text>
<text x="144" y="138.7">6</text>
<text x="144" y="140.5">7</text>
<text x="144" y="142.3">8</text>
<text x="181.8" y="138.7">10</text>
<text x="181.8" y="142.3">12</text>
<text x="181.9" y="140.5">11</text>
<text x="243.3" y="142.3">3</text>
<text x="243.3" y="140.5">2</text>
<text x="243.3" y="138.7">1</text>
<text x="247.6" y="143.2">CMD</text>
<text x="247.6" y="141.3">DAT3</text>
<text x="247.6" y="139.5">DAT2</text>
<text x="23.3" y="149.7">1</text>
<text x="23.3" y="147.9">2</text>
<text x="23.3" y="146.1">3</text>
<text x="23.3" y="144.2">4</text>
<text x="54.5" y="149.7">1</text>
<text x="54.5" y="147.9">2</text>
<text x="54.5" y="146.1">3</text>
<text x="54.5" y="144.2">4</text>
<text x="143.2" y="146.1">10</text>
<text x="143.2" y="149.7">12</text>
<text x="143.3" y="147.9">11</text>
<text x="144" y="144.2">9</text>
<text x="181.8" y="144.2">13</text>
<text x="181.8" y="146.1">14</text>
<text x="181.8" y="147.9">15</text>
<text x="181.8" y="149.7">16</text>
<text x="243.3" y="149.7">7</text>
<text x="243.3" y="147.9">6</text>
<text x="243.3" y="146.1">5</text>
<text x="243.3" y="144.2">4</text>
<text x="247.6" y="148.7">VSS</text>
<text x="247.6" y="146.8">CLK</text>
<text x="247.6" y="145">VDD</text>
<text x="254.6" y="146.8">GND1</text>
<text x="254.6" y="148.7">GND2</text>
<text x="262.2" y="146.1">10</text>
<text x="262.2" y="147.9">11</text>
<text x="262.2" y="149.7">12</text>
<text x="243.3" y="153.4">9</text>
<text x="243.3" y="151.6">8</text>
<text x="247.6" y="154.2">CD</text>
<text x="247.6" y="152.3">DAT1</text>
<text x="247.6" y="150.5">DAT0</text>
<text x="254.6" y="150.5">GND3</text>
<text x="254.6" y="152.3">GND4</text>
<text x="262.2" y="151.6">13</text>
<text x="102.2" y="161.1" transform="rotate(-90 102.2 161.1)">3</text>
<text x="104.1" y="161.1" transform="rotate(-90 104.1 161.1)">2</text>
<text x="105.9" y="161.1" transform="rotate(-90 105.9 161.1)">1</text>
<text x="105.9" y="177.6" transform="rotate(-90 105.9 177.6)">1</text>
</g>
</svg>
